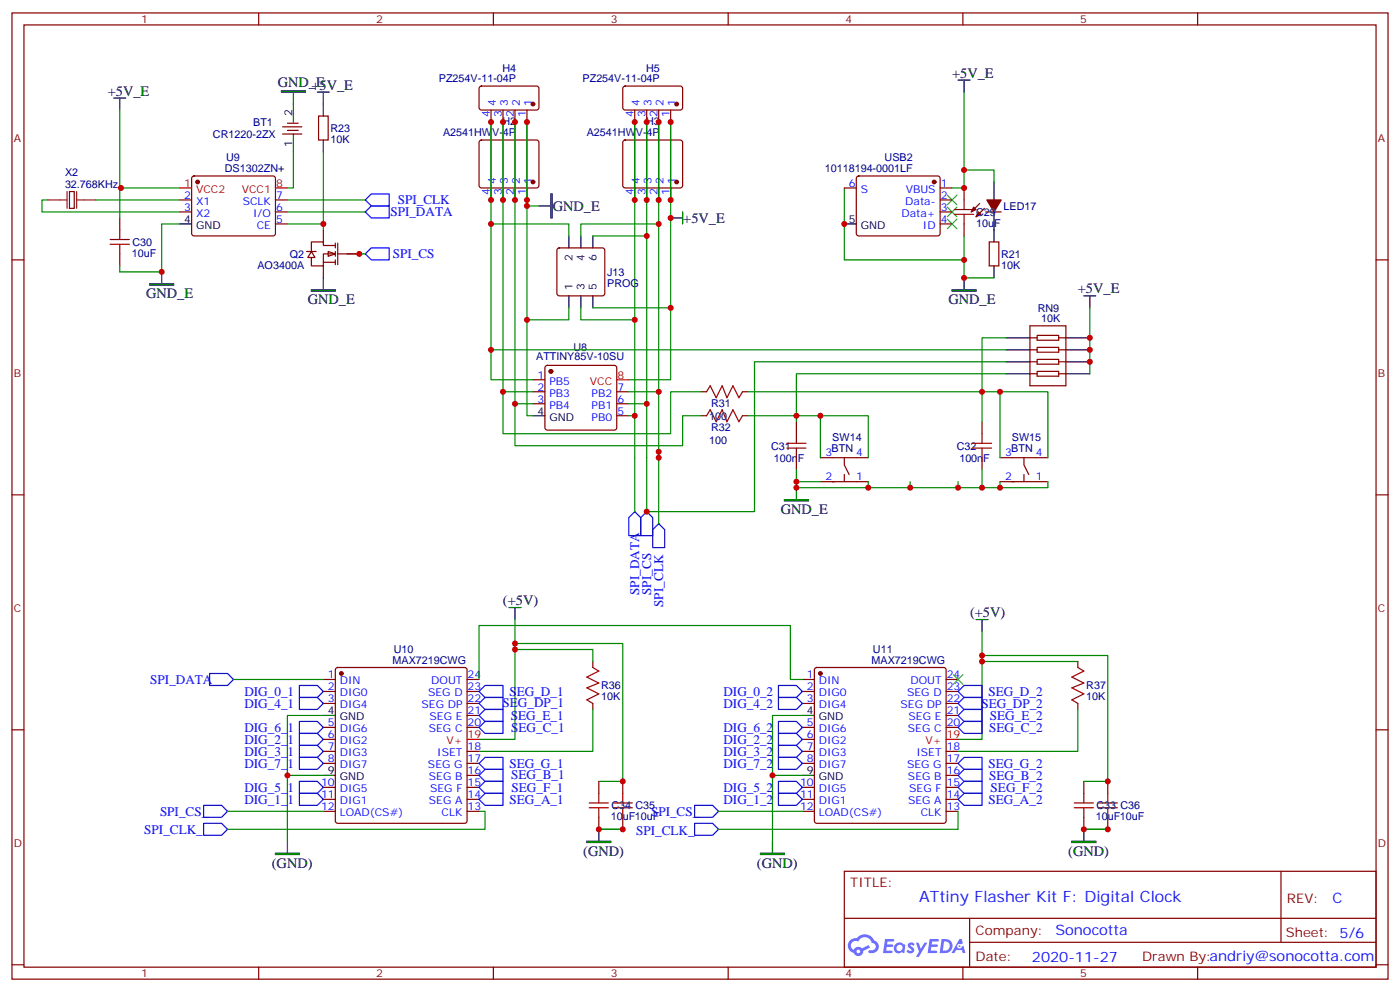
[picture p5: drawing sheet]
<svg xmlns="http://www.w3.org/2000/svg" width="412mm" height="292mm" viewBox="0 0 412 292" stroke-linecap="round" stroke-linejoin="round" font-family="sans-serif">
<g fill="none" stroke="#870000" stroke-width=".35">
<path d="M3.5 3.8h405.4v284.3h-405.4zM7.1 7.3h398.2v277.3h-398.2zM76.2 3.8v3.5M145.3 3.8v3.5M214.5 3.8v3.5M283.6 3.8v3.5M352.8 3.8v3.5M3.5 76.5h3.6M405.3 76.5h3.6M3.5 145.6h3.6M405.3 145.6h3.6M3.5 214.8h3.6"/>
<path d="M405.3 214.8h3.6M248.7 256.4h156.6v28.2h-156.6zM377.3 256.4v20.9M248.7 270.2h156.5M285.6 277.3h119.6M285.6 270.2v14.2M3.5 283.9h3.6M76.2 284.6v3.5M145.3 284.6v3.5M214.5 284.6v3.5M283.6 284.6v3.5M352.8 284.6v3.5"/>
<path d="M405.3 283.9h3.6"/>
</g>
<g fill="#5487ff">
<path d="M267.7 277.6a1.22 1.22 0 0 1 1.7 .2l-.4 .6a.47 .47 0 0 0-.3-.4 .47 .47 0 0 0-.5 .2l.1 .2a1.14 1.14 0 0 1 .8 1.8 1.14 1.14 0 0 1-1.9 0l-.2-.2 .5-.6 .7 .5a.29 .29 0 0 0 .3-.3 .29 .29 0 0 0-.2-.3 1.04 1.04 0 0 1-.6-1.7z"/>
<path d="M260.7 276.3h2.4l.3 .2-.2 .5-1.8 .1-.1 .8h1.5l.3 .4-.3 .4h-1.6l-.2 1.1h1.7l.2 .3-.2 .3-2.6 .1z"/>
<path d="M273.8 276.3h2.4l.3 .2-.1 .5-1.8 .1-.2 .8h1.6l.3 .4-.4 .4h-1.6l-.1 1.1h1.7l.2 .3-.2 .3-2.6 .1z"/>
<path d="M282.6 276.3h.7l.3 1.3-.6 .3a.69 .69 0 0 0-1 .3 .69 .69 0 0 0 .4 .9 .69 .69 0 0 0 .9-.6l.5-.2 .6 2.2h-.8l-.2-.9h-1.8l-.5 .9h-.8z"/>
<path d="M269.8 277.4h.8l.6 1.8 1.1-1.8h.9l-2.6 4.2h-.8l.9-1.5z"/>
<path d="M277.4 276.3l-.6 4.2h1.3a2.11 2.11 0 0 0 2.5-2.1 2.11 2.11 0 0 0-2.5-2.1zM278.1 277.1a1.39 1.39 0 0 1 1.7 1.4 1.39 1.39 0 0 1-1.8 1.3h-.3z"/>
<path d="M263.7 277.9a1.54 1.54 0 0 0-.1 2.2 1.54 1.54 0 0 0 2.2 .1l.6 .3 .3-2.3-.2-.3h-.4a1.49 1.49 0 0 0-2.4 0zM264 278.9a.94 .94 0 0 1 1.8 0 .94 .94 0 0 1-1.8 0z"/>
<path d="M250.4 276.7a2.18 2.18 0 0 0 1.1 3.7 1.44 1.44 0 0 0 1.6 .9 1.44 1.44 0 0 0 1.2-1.4l2-1.1-.5-.7-1.9 1a1.47 1.47 0 0 0-2.4 .4 1.39 1.39 0 0 1-.7-1.9 1.39 1.39 0 0 1 2-.5 2.12 2.12 0 0 1 2.2-1.3 2.12 2.12 0 0 1 1.9 1.7 1.14 1.14 0 0 1 1.1 1.4 1.14 1.14 0 0 1-1.7 .7 .43 .43 0 0 0-.5 .4 .43 .43 0 0 0 .4 .5 1.98 1.98 0 0 0 2.5-1.2 1.98 1.98 0 0 0-1.2-2.6 3.1 3.1 0 0 0-5.3-.6l-.9 .1zM252.3 280a.55 .55 0 0 1 1.1 0 .55 .55 0 0 1-1.1 0z"/>
<circle cx="282.6" cy="278.4" r=".26"/>
</g>
<g fill="none" stroke="#a10000" stroke-width=".35">
<path d="M284 58.8v2.9M32.5 71.9h5.6M32.5 70.5h5.6M35.3 67.7v2.8M35.3 71.9v2.8M281.2 61.7h5.6M281.2 63.1h5.6M284 63.1v2.8M208.1 115.3l1.1-1.8 1.8 3.6 1.7-3.6 1.4 3.6 1.8-3.6 1.8 3.6 1-1.8M208.1 122.3l1.1-1.7 1.8 3.5 1.7-3.5 1.4 3.5 1.8-3.5 1.8 3.5 1-1.8M231.8 131.9h5.6M231.8 130.5h5.6"/>
<path d="M234.6 127.6v2.9M234.6 131.9v2.8M286.5 131.9h5.6M286.5 130.5h5.6M289.3 127.6v2.9M289.3 131.9v2.8"/>
</g>
<g fill="none" stroke="#870000" stroke-width=".35">
<path d="M83.3 37.3h5.6M83.3 39.4h5.6M84.7 36.3h3.1M84.7 38.4h3.1M93.8 34.1h2.9v7.1h-2.9zM141.3 25.5l.5-.2 16.5 .1 .4 .6v6l-.7 .4-16.5-.1-.4-.6v-5.7zM144.6 32.4v3.5M148.2 32.4v3.5M151.7 32.4v3.5M155.2 32.4v3.5M183.7 25.5l.4-.2 16.6 .1 .4 .6-.1 6-.6 .4-16.5-.1-.5-.6v-5.7zM187 32.4v3.5"/>
<path d="M190.5 32.4v3.5M194 32.4v3.5M197.6 32.4v3.5M20.5 56.4h1.4v4.9h-1.4zM52.9 58.8h3.5M56.7 52l.4-.2h23.3l.5 .2 .2 .5v16.5l-.7 .4h-23.5l-.5-.7v-16.2zM81.1 58.8h3.6M141.3 41.4l.5-.2h16.2l.5 .2 .2 .5v12.7l-.2 .5-.5 .2h-16.2l-.5-.2-.2-.5v-12.7zM144.6 55.3v3.5M148.2 55.3v3.5M151.7 55.3v3.5M155.2 55.3v3.5"/>
<path d="M183.7 41.4l.4-.2h16.3l.5 .2 .2 .5v12.7l-.3 .5-.4 .2h-16.3l-.4-.2-.3-.5v-12.7zM187 55.3v3.5M190.5 55.3v3.5M194 55.3v3.5M197.6 55.3v3.5M284 55.3v3.5M288.6 59.9l-2.5 2.5M35.3 64.1v3.6M35.3 74.7v3.5M52.9 62.4h3.5M81.1 62.4h3.6M81.1 65.9h3.6"/>
<path d="M164.3 73.2l.4-.2h12.7l.5 .2 .3 .5v12.7l-.3 .5-.5 .2h-12.7l-.5-.3-.2-.4v-12.7zM284 65.9v3.5M290 61.3l-2.5 2.5M290.3 62.4h4.6M291.4 71.2h2.8v7h-2.8zM303.4 99.4h2.1M303.4 95.9h10.6v17.6h-10.6zM305.5 98.7h6.4v1.4h-6.4zM311.9 99.4h2.1M157 115.3h3.5M157 111.8h3.5M157 118.8h3.5"/>
<path d="M160.7 107.7l.5-.2h19.8l.5 .2 .2 .5v17.7l-.3 .5-.4 .2h-19.8l-.5-.3-.2-.4v-17.7zM181.7 115.3h3.5M181.7 118.8h3.5M206.4 115.3h1.7M218.7 115.3h1.8M303.4 110h2.1M303.4 102.9h2.1M303.4 106.5h2.1M305.5 109.3h6.4v1.4h-6.4zM305.5 105.8h6.4v1.4h-6.4zM305.5 102.2h6.4v1.4h-6.4zM311.9 110h2.1"/>
<path d="M311.9 102.9h2.1M311.9 106.5h2.1M181.7 122.3h3.5M206.4 122.3h1.7M218.7 122.3h1.8M234.6 124.1v3.5M234.6 134.7v3.5M241.7 134.7h14.1M248.7 134.7v2.1l1.4 2.8M248.7 139.6v2.1M289.3 124.1v3.5M289.3 134.7v3.5"/>
<path d="M294.6 134.7h14.1M301.6 134.7v2.1l1.4 2.8M301.6 139.6v2.1M241.7 141.7h14.1M294.6 141.7h14.1"/>
</g>
<g fill="none" stroke="#000" stroke-width=".35">
<path d="M33.5 28.9h3.5M35.3 28.9v3.5M86.4 27.1v8.8M86.4 39.4v5.3M93.5 27.1h3.5M95.2 27.1v7M282.2 23.6h3.6M284 23.6v3.5M95.2 41.2v3.5M292.8 53.6v5.2M52.9 65.9h3.5M158.7 60.6h3.6"/>
<path d="M167.6 69.4v3.6M171.1 69.4v3.6M174.6 69.4v3.6M197.6 64.1h3.5M201.1 62.4v3.5M292.8 62.4v8.8M292.8 78.2v3.6M47.6 80v3.5M95.2 81.8v3.5M167.6 87.1v3.5M171.1 87.1v3.5M174.6 87.1v3.5"/>
<path d="M284 81.8v3.5M296.3 99.4h7.1M314 99.4h7M319.3 87.1h3.5M321 87.1v3.5M296.3 110h7.1M296.3 106.5h7.1M296.3 102.9h7.1M314 110h7M314 106.5h7M314 102.9h7M157 122.3h3.5"/>
<path d="M234.6 143.5v3.5"/>
</g>
<g fill="none" stroke="#008700" stroke-width=".35">
<path d="M35.3 32.4v22.9h17.6M197.6 35.9v75.9h-12.4M284 27.1v28.2h-3.5M14.1 58.8h-1.8v3.6h40.6M28.2 58.8h24.7M35.6 55.3h-.3v8.8M84.7 58.8h22.9M86.4 44.7v10.6h-1.7M95.2 44.7v23M144.6 58.8v-22.9v75.9h12.4M148.2 58.8v-22.9v79.4h8.8M151.7 58.8v-22.9v82.9h5.3"/>
<path d="M155.2 58.8v-22.9v24.7h3.5M187 58.8v-22.9v86.4h-1.8M190.5 58.8v-22.9v82.9h-5.3M194 58.8v-22.9v79.4h-8.8M248.7 55.3v21.2h35.3v5.3h8.8M284 50h8.8v3.6M52.9 65.9h-5.3v14.1h-12.3v-1.8M84.7 62.4h22.9M84.7 65.9h10.5M102.3 74.7h5.3M144.6 65.9h23v3.5M155.2 60.6v61.7h1.8"/>
<path d="M174.6 69.4h15.9M194 65.9h-22.9v3.5M284 69.4v7.1M167.6 90.6v3.5h-12.4M171.1 90.6v3.5h15.9M174.6 90.6h23M296.3 99.4h-7v24.7M321 90.6v19.4M144.6 102.9h151.7M148.2 115.3v12.3h49.4v-12.3h8.8M151.7 118.8v12.4h49.4v-8.9h5.3M194 115.3v19.4"/>
<path d="M220.5 115.3h74.1v19.4M294.6 115.3h14.1v19.4M296.3 110h-61.7v14.1M296.3 106.5h-74.1v44.1h-31.7v-31.8M187 122.3v28.3M194 132.9v21.2M220.5 122.3h21.2v12.4M234.6 138.2v3.5M241.7 122.3h14.1v12.4M289.3 138.2v5.3M241.7 141.7h-7.1v1.8h33.5v-1.8M255.8 141.7v1.8"/>
<path d="M282.2 141.7v1.8M294.6 141.7v1.8h-26.5M308.7 141.7v1.8h-14.1"/>
</g>
<g fill="#870000" stroke="#870000" stroke-width=".35">
<path d="M290.7 58.8h4.2l-2.1 3.6z"/>
<path d="M288.2 62.4l.7 .7-1.4 .7z"/>
<path d="M286.8 61l.7 .7-1.4 .7z"/>
<circle cx="162.3" cy="109.3" r=".53"/>
<circle cx="58.2" cy="53.6" r=".53"/>
<circle cx="157" cy="53.6" r=".53"/>
<circle cx="199.3" cy="53.6" r=".53"/>
<circle cx="157" cy="30.6" r=".53"/>
<circle cx="199.3" cy="30.6" r=".53"/>
</g>
<path d="M52.9 55.3h3.5M81.1 55.3h3.6M181.7 111.8h3.5" fill="none" stroke="#f00" stroke-width=".35"/>
<path d="M82.9 26.7h7.1v.4h-7.1zM162.3 57.1h.3v7h-.3zM44.1 83.5h7.1v.4h-7.1zM91.7 85.3h7.1v.4h-7.1zM280.5 85.3h7v.4h-7zM231.1 147h7v.4h-7z" fill="#000" stroke="#000" stroke-width=".35"/>
<path d="M107.6 58.8l1.8-1.7h5.3v3.5h-5.3zM107.6 62.4l1.8-1.8h5.3v3.5h-5.3zM107.6 74.7l1.8-1.7h5.3v3.5h-5.3zM187 150.6l1.7 1.7v5.3h-3.5v-5.3zM190.5 150.6l1.8 1.7v5.3h-3.6v-5.3zM192.3 155.9l1.7-1.8 1.8 1.8v5.2h-3.5z" fill="none" stroke="#00f" stroke-width=".35"/>
<path d="M279 57.4l2.9 2.9M281.9 57.4l-2.9 2.9M279 64.5l2.9 2.8M279 61l2.9 2.8M281.9 64.5l-2.9 2.8M281.9 61l-2.9 2.8" fill="none" stroke="#3c3" stroke-width=".35"/>
<path d="M14.1 58.8h5.7M19.8 56.4v4.9M22.6 58.8h5.6M22.6 56.4v4.9" fill="none" stroke="#8c2424" stroke-width=".35"/>
<g fill="#fff" stroke="#870000" stroke-width=".35">
<path d="M96.7 74l2.1 .7-2.1 .7z"/>
<path d="M91.7 74l1.1 1.8h-2.1z"/>
</g>
<g fill="none" stroke="#870000" stroke-width=".35">
<path d="M248.7 55.3h3.5M252.5 52l.4-.2h23.3l.5 .2 .2 .5v16.5l-.7 .4h-23.5l-.5-.7v-16.2zM276.9 55.3h3.6M276.9 58.8h3.6M90.3 74h2.8M95.2 77.2h3.6M95.2 67.7v3.5M95.2 78.2v3.6M98.8 72.2h-3.6v-1h-3.5v2.8M98.8 74.7h-3.6v3.5h-3.5v-2.4M98.8 71.5v1.5M98.8 74v1.4"/>
<path d="M98.8 76.5v1.4M99.5 71.5v6.4M99.5 74.7h6.3M276.9 62.4h3.6M276.9 65.9h3.6M95.2 200h3.6M99 196.6l.5-.2h37.4l.5 .2 .2 .5v44.5l-.3 .5-.4 .2h-37.4l-.5-.2-.2-.5v-44.5zM137.6 200h3.5M174.6 194.7v1.7M236.4 200h3.5M240.1 196.6l.5-.2h37.4l.5 .2 .2 .5v44.5l-.2 .5-.5 .2h-37.4l-.5-.2-.2-.5v-44.5zM278.7 200h3.5"/>
<path d="M317.5 194.7v1.7M95.2 203.5h3.6M95.2 207h3.6M95.2 214.1h3.6M95.2 217.6h3.6M137.6 203.5h3.5M137.6 207h3.5M137.6 214.1h3.5M137.6 210.5h3.5M174.6 207v1.8M236.4 203.5h3.5M236.4 207h3.5"/>
<path d="M236.4 214.1h3.5M236.4 217.6h3.5M278.7 203.5h3.5M278.7 207h3.5M278.7 214.1h3.5M278.7 210.5h3.5M317.5 207v1.8M95.2 221.1h3.6M95.2 224.6h3.6M95.2 231.7h3.6M95.2 235.2h3.6M95.2 238.8h3.6"/>
<path d="M137.6 221.1h3.5M137.6 224.6h3.5M137.6 231.7h3.5M137.6 235.2h3.5M137.6 238.8h3.5M137.6 228.2h3.5M176.4 229.9v3.6M183.4 229.9v3.6M236.4 221.1h3.5M236.4 224.6h3.5M236.4 231.7h3.5M236.4 235.2h3.5"/>
<path d="M236.4 238.8h3.5M278.7 221.1h3.5M278.7 224.6h3.5M278.7 231.7h3.5M278.7 235.2h3.5M278.7 238.8h3.5M278.7 228.2h3.5M319.3 229.9v3.6M326.3 229.9v3.6M176.4 240.5v3.6M183.4 240.5v3.6M319.3 240.5v3.6"/>
<path d="M326.3 240.5v3.6"/>
</g>
<g fill="#870000" stroke="#870000" stroke-width=".35">
<circle cx="275.2" cy="53.6" r=".53"/>
<circle cx="100.5" cy="198.2" r=".53"/>
<circle cx="241.7" cy="198.2" r=".53"/>
</g>
<g fill="none" stroke="#000" stroke-width=".35">
<path d="M248.7 65.9h3.5M149.9 178.8h3.6M151.7 178.8v3.5M287.5 182.3h3.5M289.3 182.3v3.5M95.2 210.5h3.6M236.4 210.5h3.5M95.2 228.2h3.6M236.4 228.2h3.5M84.7 247.6v3.5M176.4 244.1v3.5M227.5 247.6v3.5"/>
<path d="M319.3 244.1v3.5"/>
</g>
<g fill="none" stroke="#008700" stroke-width=".35">
<path d="M68.8 200h26.4M141.1 200v-15.9h91.7v15.9h3.6M151.7 182.3v35.3h-10.6M151.7 191.1h22.9v3.6M151.7 189.4h31.7v40.5h-7M289.3 185.8v31.8h-7.1M289.3 192.9h37v37h-7M289.3 194.7h28.2M95.2 210.5h-10.5v37.1M174.6 208.8v12.3h-33.5M236.4 210.5h-8.9v37.1M317.5 208.8v12.3h-35.3"/>
<path d="M67 238.8h28.2M84.7 228.2h10.5M141.1 238.8h1.8v5.3h-75.9M211.7 238.8h24.7M227.5 228.2h8.9M282.2 238.8v5.3h-70.5M176.4 244.1h7M319.3 244.1h7"/>
</g>
<g fill="none" stroke="#a10000" stroke-width=".35">
<path d="M174.6 196.4l1.8 1.1-3.5 1.7 3.5 1.8-3.5 1.4 3.5 1.8-3.5 1.8 1.7 1M317.5 196.4l1.8 1.1-3.6 1.7 3.6 1.8-3.6 1.4 3.6 1.8-3.6 1.8 1.8 1M173.6 237.7h5.6M173.6 236.3h5.6M176.4 233.5v2.8M176.4 237.7v2.8M180.6 237.7h5.7M180.6 236.3h5.7M183.4 233.5v2.8M183.4 237.7v2.8M316.4 237.7h5.7M316.4 236.3h5.7"/>
<path d="M319.3 233.5v2.8M319.3 237.7v2.8M323.5 237.7h5.6M323.5 236.3h5.6M326.3 233.5v2.8M326.3 237.7v2.8"/>
</g>
<path d="M137.6 217.6h3.5M278.7 217.6h3.5" fill="none" stroke="#f00" stroke-width=".35"/>
<path d="M81.1 251.1h7.1v.4h-7.1zM172.9 247.6h7v.3h-7zM224 251.1h7.1v.4h-7.1zM315.7 247.6h7.1v.3h-7.1z" fill="#000" stroke="#000" stroke-width=".35"/>
<g fill="none" stroke="#00f" stroke-width=".35">
<path d="M61.7 198.2h5.3l1.8 1.8-1.8 1.7h-5.3zM88.2 212.3h5.3l1.7 1.8-1.7 1.7h-5.3zM88.2 205.2h5.3l1.7 1.8-1.7 1.8h-5.3zM88.2 219.4h5.3l1.7 1.7-1.7 1.8h-5.3zM88.2 215.8h5.3l1.7 1.8-1.7 1.8h-5.3zM88.2 201.7h5.3l1.7 1.8-1.7 1.7h-5.3zM141.1 214.1l1.8-1.8h5.3v3.5h-5.3zM141.1 207l1.8-1.8h5.3v3.6h-5.3zM141.1 203.5l1.8-1.8h5.3v3.5h-5.3zM141.1 210.5l1.8-1.7h5.3v3.5h-5.3zM229.3 201.7h5.3l1.8 1.8-1.8 1.7h-5.3zM229.3 215.8h5.3l1.8 1.8-1.8 1.8h-5.3z"/>
<path d="M229.3 219.4h5.3l1.8 1.7-1.8 1.8h-5.3zM229.3 205.2h5.3l1.8 1.8-1.8 1.8h-5.3zM229.3 212.3h5.3l1.8 1.8-1.8 1.7h-5.3zM282.2 210.5l1.8-1.7h5.3v3.5h-5.3zM282.2 203.5l1.8-1.8h5.3v3.5h-5.3zM282.2 207l1.8-1.8h5.3v3.6h-5.3zM282.2 214.1l1.8-1.8h5.3v3.5h-5.3zM60 237h5.3l1.7 1.8-1.7 1.7h-5.3zM88.2 222.9h5.3l1.7 1.7-1.7 1.8h-5.3zM88.2 229.9h5.3l1.7 1.8-1.7 1.8h-5.3zM88.2 233.5h5.3l1.7 1.7-1.7 1.8h-5.3zM141.1 228.2l1.8-1.8h5.3v3.5h-5.3z"/>
<path d="M141.1 235.2l1.8-1.7h5.3v3.5h-5.3zM141.1 231.7l1.8-1.8h5.3v3.6h-5.3zM141.1 224.6l1.8-1.7h5.3v3.5h-5.3zM204.6 237h5.3l1.8 1.8-1.8 1.7h-5.3zM229.3 233.5h5.3l1.8 1.7-1.8 1.8h-5.3zM229.3 229.9h5.3l1.8 1.8-1.8 1.8h-5.3zM229.3 222.9h5.3l1.8 1.7-1.8 1.8h-5.3zM282.2 224.6l1.8-1.7h5.3v3.5h-5.3zM282.2 231.7l1.8-1.8h5.3v3.6h-5.3zM282.2 235.2l1.8-1.7h5.3v3.5h-5.3zM282.2 228.2l1.8-1.8h5.3v3.5h-5.3zM60 242.3h5.3l1.7 1.8-1.7 1.7h-5.3z"/>
<path d="M204.6 242.3h5.3l1.8 1.8-1.8 1.7h-5.3z"/>
</g>
<path d="M280.8 198.5l2.8 2.9M283.6 198.5l-2.8 2.9" fill="none" stroke="#3c3" stroke-width=".35"/>
<g fill="#c00">
<circle cx="151.7" cy="118.8" r=".88"/>
<circle cx="148.2" cy="115.3" r=".88"/>
<circle cx="268.1" cy="143.5" r=".88"/>
<circle cx="294.6" cy="143.5" r=".88"/>
<circle cx="282.2" cy="143.5" r=".88"/>
<circle cx="255.8" cy="143.5" r=".88"/>
<circle cx="241.7" cy="122.3" r=".88"/>
<circle cx="294.6" cy="115.3" r=".88"/>
<circle cx="289.3" cy="143.5" r=".88"/>
<circle cx="289.3" cy="115.3" r=".88"/>
<circle cx="234.6" cy="143.5" r=".88"/>
<circle cx="234.6" cy="122.3" r=".88"/>
<circle cx="234.6" cy="141.7" r=".88"/>
<circle cx="187" cy="122.3" r=".88"/>
<circle cx="194" cy="115.3" r=".88"/>
<circle cx="190.5" cy="118.8" r=".88"/>
<circle cx="95.3" cy="65.9" r=".88"/>
<circle cx="321" cy="106.5" r=".88"/>
<circle cx="321" cy="102.9" r=".88"/>
<circle cx="321" cy="99.4" r=".88"/>
<circle cx="190.5" cy="150.6" r=".88"/>
<circle cx="194" cy="132.9" r=".88"/>
<circle cx="194" cy="134.7" r=".88"/>
<circle cx="284" cy="50" r=".88"/>
<circle cx="284" cy="55.3" r=".88"/>
<circle cx="284" cy="76.5" r=".88"/>
<circle cx="284" cy="81.8" r=".88"/>
<circle cx="155.2" cy="58.8" r=".88"/>
<circle cx="151.7" cy="58.8" r=".88"/>
<circle cx="148.2" cy="58.8" r=".88"/>
<circle cx="144.6" cy="58.8" r=".88"/>
<circle cx="155.2" cy="35.9" r=".88"/>
<circle cx="151.7" cy="35.9" r=".88"/>
<circle cx="148.2" cy="35.9" r=".88"/>
<circle cx="144.6" cy="35.9" r=".88"/>
<circle cx="197.6" cy="64.1" r=".88"/>
<circle cx="197.6" cy="58.8" r=".88"/>
<circle cx="194" cy="58.8" r=".88"/>
<circle cx="190.5" cy="58.8" r=".88"/>
<circle cx="187" cy="58.8" r=".88"/>
<circle cx="197.6" cy="35.9" r=".88"/>
<circle cx="194" cy="35.9" r=".88"/>
<circle cx="190.5" cy="35.9" r=".88"/>
<circle cx="187" cy="35.9" r=".88"/>
<circle cx="144.6" cy="102.9" r=".88"/>
<circle cx="155.2" cy="60.6" r=".88"/>
<circle cx="155.2" cy="94.1" r=".88"/>
<circle cx="144.6" cy="65.9" r=".88"/>
<circle cx="187" cy="94.1" r=".88"/>
<circle cx="197.6" cy="90.6" r=".88"/>
<circle cx="194" cy="65.9" r=".88"/>
<circle cx="190.5" cy="69.4" r=".88"/>
<circle cx="47.6" cy="80" r=".88"/>
<circle cx="35.6" cy="55.3" r=".88"/>
<circle cx="105.8" cy="74.7" r=".88"/>
<circle cx="248.7" cy="65.9" r=".88"/>
<circle cx="326.3" cy="229.9" r=".88"/>
<circle cx="319.3" cy="244.1" r=".88"/>
<circle cx="326.3" cy="244.1" r=".88"/>
<circle cx="183.4" cy="229.9" r=".88"/>
<circle cx="183.4" cy="244.1" r=".88"/>
<circle cx="176.4" cy="244.1" r=".88"/>
<circle cx="84.7" cy="228.2" r=".88"/>
<circle cx="227.5" cy="228.2" r=".88"/>
<circle cx="151.7" cy="191.1" r=".88"/>
<circle cx="289.3" cy="194.7" r=".88"/>
<circle cx="151.7" cy="189.4" r=".88"/>
<circle cx="289.3" cy="192.9" r=".88"/>
</g>
<text font-size="4.6" fill="#00f" x="270.8" y="265.4">ATtiny Flasher Kit F: Digital Clock</text>
<g font-size="4.2">
<text x="280.5" y="22.9">+5V_E</text>
<text x="31.7" y="28.2">+5V_E</text>
<text x="81.8" y="25.7">GND_E</text>
<text x="91.7" y="26.4">+5V_E</text>
<text x="162.8" y="62.1">GND_E</text>
<text x="201.3" y="65.6">+5V_E</text>
<text x="43" y="87.8">GND_E</text>
<text x="90.7" y="89.5">GND_E</text>
<text x="279.4" y="89.5">GND_E</text>
<text x="317.5" y="86.4">+5V_E</text>
<text x="230" y="151.3">GND_E</text>
<text x="148.2" y="178.1">(+5V)</text>
<text x="285.8" y="181.6">(+5V)</text>
<text x="171.8" y="251.8">(GND)</text>
<text x="314.7" y="251.8">(GND)</text>
<text x="80.1" y="255.3">(GND)</text>
<text x="223" y="255.3">(GND)</text>
</g>
<g font-size="4.2" fill="#00f">
<text x="392.5" y="265.7">C</text>
<text x="310.9" y="275.2">Sonocotta</text>
<text x="304" y="283">2020-11-27</text>
</g>
<g font-size="3.9" fill="#00f">
<text x="115" y="63.6">SPI_DATA</text>
<text x="117.2" y="60">SPI_CLK</text>
<text x="115.7" y="76">SPI_CS</text>
<text x="188.3" y="175.1" transform="rotate(-90 188.3 175.1)">SPI_DATA</text>
<text x="191.8" y="175.1" transform="rotate(-90 191.8 175.1)">SPI_CS</text>
<text x="195.3" y="178.6" transform="rotate(-90 195.3 178.6)">SPI_CLK</text>
<text x="44.3" y="201.3">SPI_DATA_</text>
<text x="72" y="208.3">DIG_4_1</text>
<text x="72" y="204.8">DIG_0_1</text>
<text x="148.1" y="208.2">SEG_DP_1</text>
<text x="150.1" y="204.7">SEG_D_1</text>
<text x="213.1" y="204.8">DIG_0_2</text>
<text x="213.1" y="208.3">DIG_4_2</text>
<text x="289.1" y="208.2">SEG_DP_2</text>
<text x="291.2" y="204.7">SEG_D_2</text>
<text x="72" y="215.4">DIG_6_1</text>
<text x="150.5" y="211.8">SEG_E_1</text>
<text x="150.6" y="215.3">SEG_C_1</text>
<text x="213.1" y="215.4">DIG_6_2</text>
<text x="291.4" y="215.3">SEG_C_2</text>
<text x="291.6" y="211.8">SEG_E_2</text>
<text x="72" y="218.9">DIG_2_1</text>
<text x="213.1" y="218.9">DIG_2_2</text>
<text x="72" y="226">DIG_7_1</text>
<text x="72" y="222.4">DIG_3_1</text>
<text x="150.1" y="225.9">SEG_G_1</text>
<text x="213.1" y="222.4">DIG_3_2</text>
<text x="213.1" y="226">DIG_7_2</text>
<text x="291.2" y="225.9">SEG_G_2</text>
<text x="72" y="233">DIG_5_1</text>
<text x="150.6" y="229.4">SEG_B_1</text>
<text x="150.7" y="232.9">SEG_F_1</text>
<text x="213.1" y="233">DIG_5_2</text>
<text x="291.4" y="229.4">SEG_B_2</text>
<text x="291.8" y="232.9">SEG_F_2</text>
<text x="72" y="236.5">DIG_1_1</text>
<text x="150.1" y="236.7">SEG_A_1</text>
<text x="213.1" y="236.5">DIG_1_2</text>
<text x="291.2" y="236.5">SEG_A_2</text>
<text x="42.5" y="245.4">SPI_CLK_</text>
<text x="47.1" y="240">SPI_CS_</text>
<text x="187.4" y="245.6">SPI_CLK_</text>
<text x="191.8" y="240">SPI_CS_</text>
</g>
<g font-size="3.9" fill="#800">
<text x="250.5" y="261">TITLE:</text>
<text x="379.1" y="265.7">REV:</text>
<text x="287.4" y="275.2">Company:</text>
<text x="378.7" y="275.8">Sheet: 5/6</text>
<text x="287.4" y="282.9">Date:</text>
<text x="336.4" y="282.9">Drawn By:andriy@sonocotta.com</text>
</g>
<g font-size="3.2" fill="#800">
<text x="41.6" y="6.8">1</text>
<text x="110.8" y="6.8">2</text>
<text x="179.9" y="6.8">3</text>
<text x="249.1" y="6.8">4</text>
<text x="318.2" y="6.8">5</text>
<text x="4.1" y="41.9">A</text>
<text x="405.9" y="41.9">A</text>
<text x="4.1" y="111.1">B</text>
<text x="405.9" y="111.1">B</text>
<text x="4.1" y="180.2">C</text>
<text x="405.9" y="180.2">C</text>
<text x="4.1" y="249.3">D</text>
<text x="405.9" y="249.3">D</text>
<text x="41.6" y="287.6">1</text>
<text x="110.8" y="287.6">2</text>
<text x="179.9" y="287.6">3</text>
<text x="249.1" y="287.6">4</text>
<text x="318.2" y="287.6">5</text>
</g>
<g font-size="3.2" fill="#000080">
<text x="148" y="21.1">H4</text>
<text x="190.3" y="21.1">H5</text>
<text x="129.3" y="24.3">PZ254V-11-04P</text>
<text x="171.6" y="24.3">PZ254V-11-04P</text>
<text x="62.7" y="40.6">CR1220-2ZX</text>
<text x="74.6" y="37">BT1</text>
<text x="97.4" y="38.8">R23</text>
<text x="130.5" y="40.1">A2541HWV-4P</text>
<text x="148" y="36.8">H2</text>
<text x="172.8" y="40.1">A2541HWV-4P</text>
<text x="190.3" y="36.8">H3</text>
<text x="66.6" y="47.5">U9</text>
<text x="97.4" y="42">10K</text>
<text x="260.6" y="47.4">USB2</text>
<text x="19.1" y="51.9">X2</text>
<text x="66.2" y="50.7">DS1302ZN+</text>
<text x="242.9" y="50.7">10118194-0001LF</text>
<text x="19.1" y="55.3">32.768KHz</text>
<text x="287.5" y="63.5">C29</text>
<text x="295.6" y="61.7">LED17</text>
<text x="287.5" y="66.7">10uF</text>
<text x="38.8" y="75.5">10uF</text>
<text x="39" y="72.3">C30</text>
<text x="85.4" y="75.9">Q2</text>
<text x="294.9" y="75.8">R21</text>
<text x="75.8" y="79.2">AO3400A</text>
<text x="178.9" y="81.2">J13</text>
<text x="294.9" y="79.1">10K</text>
<text x="178.9" y="84.4">PROG</text>
<text x="305.7" y="91.8">RN9</text>
<text x="306.7" y="94.8">10K</text>
<text x="157.9" y="106">ATTINY85V-10SU</text>
<text x="168.9" y="103.2">U8</text>
<text x="209.5" y="119.9">R31</text>
<text x="208.9" y="123.5">100</text>
<text x="208.9" y="130.6">100</text>
<text x="209.5" y="126.9">R32</text>
<text x="245.2" y="129.7">SW14</text>
<text x="298.1" y="129.7">SW15</text>
<text x="227.2" y="132.3">C31</text>
<text x="227.9" y="135.9">100nF</text>
<text x="245" y="132.9">BTN</text>
<text x="281.9" y="132.3">C32</text>
<text x="282.6" y="135.9">100nF</text>
<text x="297.9" y="132.9">BTN</text>
<text x="115.6" y="195.4">MAX7219CWG</text>
<text x="116" y="192.1">U10</text>
<text x="256.7" y="195.4">MAX7219CWG</text>
<text x="257.1" y="192.1">U11</text>
<text x="177.1" y="202.8">R36</text>
<text x="320" y="202.8">R37</text>
<text x="177.1" y="206.1">10K</text>
<text x="320" y="206.1">10K</text>
<text x="180.1" y="238.1">C34 C35</text>
<text x="323" y="238.1">C33 C36</text>
<text x="179.9" y="241.3">10uF10uF</text>
<text x="322.8" y="241.3">10uF10uF</text>
</g>
<g font-size="3.2">
<text x="86.1" y="34.1" transform="rotate(-90 86.1 34.1)">2</text>
<text x="86.1" y="43.2" transform="rotate(-90 86.1 43.2)">1</text>
<text x="54.3" y="65.5">4</text>
<text x="250" y="65.5">5</text>
<text x="57.7" y="67.3">GND</text>
<text x="253.5" y="67.3">GND</text>
<text x="168.6" y="76.7" transform="rotate(-90 168.6 76.7)">2</text>
<text x="172.2" y="76.7" transform="rotate(-90 172.2 76.7)">4</text>
<text x="175.7" y="76.7" transform="rotate(-90 175.7 76.7)">6</text>
<text x="168.6" y="85.3" transform="rotate(-90 168.6 85.3)">1</text>
<text x="172.2" y="85.3" transform="rotate(-90 172.2 85.3)">3</text>
<text x="175.7" y="85.3" transform="rotate(-90 175.7 85.3)">5</text>
<text x="158.3" y="122">4</text>
<text x="161.8" y="123.8">GND</text>
<text x="96.6" y="210.2">4</text>
<text x="100.1" y="211.9">GND</text>
<text x="237.7" y="210.2">4</text>
<text x="241.2" y="211.9">GND</text>
<text x="96.6" y="227.8">9</text>
<text x="237.7" y="227.8">9</text>
<text x="100.1" y="229.6">GND</text>
<text x="241.2" y="229.6">GND</text>
</g>
<g font-size="3.2" fill="#00f">
<text x="144.3" y="34.6" transform="rotate(-90 144.3 34.6)">4</text>
<text x="146" y="31.1" transform="rotate(-90 146 31.1)">4</text>
<text x="147.8" y="34.6" transform="rotate(-90 147.8 34.6)">3</text>
<text x="149.6" y="31.1" transform="rotate(-90 149.6 31.1)">3</text>
<text x="151.3" y="34.6" transform="rotate(-90 151.3 34.6)">2</text>
<text x="153.1" y="31.1" transform="rotate(-90 153.1 31.1)">2</text>
<text x="154.9" y="34.6" transform="rotate(-90 154.9 34.6)">1</text>
<text x="156.6" y="31.1" transform="rotate(-90 156.6 31.1)">1</text>
<text x="186.6" y="34.6" transform="rotate(-90 186.6 34.6)">4</text>
<text x="188.4" y="31.1" transform="rotate(-90 188.4 31.1)">4</text>
<text x="190.1" y="34.6" transform="rotate(-90 190.1 34.6)">3</text>
<text x="191.9" y="31.1" transform="rotate(-90 191.9 31.1)">3</text>
<text x="193.7" y="34.6" transform="rotate(-90 193.7 34.6)">2</text>
<text x="195.4" y="31.1" transform="rotate(-90 195.4 31.1)">2</text>
<text x="197.2" y="34.6" transform="rotate(-90 197.2 34.6)">1</text>
<text x="199" y="31.1" transform="rotate(-90 199 31.1)">1</text>
<text x="54.3" y="58.5">2</text>
<text x="81.3" y="58.5">7</text>
<text x="144.3" y="57.5" transform="rotate(-90 144.3 57.5)">4</text>
<text x="146" y="54" transform="rotate(-90 146 54)">4</text>
<text x="147.8" y="57.5" transform="rotate(-90 147.8 57.5)">3</text>
<text x="149.6" y="54" transform="rotate(-90 149.6 54)">3</text>
<text x="151.3" y="57.5" transform="rotate(-90 151.3 57.5)">2</text>
<text x="153.1" y="54" transform="rotate(-90 153.1 54)">2</text>
<text x="154.9" y="57.5" transform="rotate(-90 154.9 57.5)">1</text>
<text x="156.6" y="54" transform="rotate(-90 156.6 54)">1</text>
<text x="186.6" y="57.5" transform="rotate(-90 186.6 57.5)">4</text>
<text x="188.4" y="54" transform="rotate(-90 188.4 54)">4</text>
<text x="190.1" y="57.5" transform="rotate(-90 190.1 57.5)">3</text>
<text x="191.9" y="54" transform="rotate(-90 191.9 54)">3</text>
<text x="193.7" y="57.5" transform="rotate(-90 193.7 57.5)">2</text>
<text x="195.4" y="54" transform="rotate(-90 195.4 54)">2</text>
<text x="197.2" y="57.5" transform="rotate(-90 197.2 57.5)">1</text>
<text x="199" y="54" transform="rotate(-90 199 54)">1</text>
<text x="250" y="55">6</text>
<text x="253.5" y="56.7">S</text>
<text x="266.8" y="56.7">VBUS</text>
<text x="277.1" y="55">1</text>
<text x="277.1" y="58.5">2</text>
<text x="54.3" y="62">3</text>
<text x="57.7" y="60.3">X1</text>
<text x="57.7" y="63.8">X2</text>
<text x="71.5" y="60.3">SCLK</text>
<text x="74.6" y="63.8">I/O</text>
<text x="81.3" y="65.5">5</text>
<text x="81.3" y="62">6</text>
<text x="265.5" y="63.8">Data+</text>
<text x="266.7" y="60.3">Data-</text>
<text x="277.1" y="62">3</text>
<text x="277.1" y="65.5">4</text>
<text x="75.6" y="67.3">CE</text>
<text x="271.8" y="67.3">ID</text>
<text x="158.3" y="111.4">1</text>
<text x="161.8" y="113.2">PB5</text>
<text x="158.3" y="114.9">2</text>
<text x="158.3" y="118.5">3</text>
<text x="161.8" y="116.7">PB3</text>
<text x="174.3" y="116.7">PB2</text>
<text x="181.9" y="118.5">6</text>
<text x="181.9" y="114.9">7</text>
<text x="161.8" y="120.2">PB4</text>
<text x="174.3" y="123.8">PB0</text>
<text x="174.3" y="120.2">PB1</text>
<text x="181.9" y="122">5</text>
<text x="243.2" y="134.3">3</text>
<text x="252.2" y="134.3">4</text>
<text x="296.1" y="134.3">3</text>
<text x="305.2" y="134.3">4</text>
<text x="243.2" y="141.4">2</text>
<text x="252.2" y="141.4">1</text>
<text x="296.1" y="141.4">2</text>
<text x="305.2" y="141.4">1</text>
<text x="96.6" y="199.6">1</text>
<text x="96.6" y="203.1">2</text>
<text x="100.1" y="201.4">DIN</text>
<text x="127.1" y="201.4">DOUT</text>
<text x="137.8" y="203.1">23</text>
<text x="137.8" y="199.6">24</text>
<text x="237.7" y="199.6">1</text>
<text x="237.7" y="203.1">2</text>
<text x="241.2" y="201.4">DIN</text>
<text x="268.2" y="201.4">DOUT</text>
<text x="278.9" y="203.1">23</text>
<text x="278.9" y="199.6">24</text>
<text x="96.6" y="206.7">3</text>
<text x="100.1" y="204.9">DIG0</text>
<text x="100.1" y="208.4">DIG4</text>
<text x="124.2" y="208.4">SEG DP</text>
<text x="126.1" y="204.9">SEG D</text>
<text x="137.8" y="206.7">22</text>
<text x="237.7" y="206.7">3</text>
<text x="241.2" y="204.9">DIG0</text>
<text x="241.2" y="208.4">DIG4</text>
<text x="265.3" y="208.4">SEG DP</text>
<text x="267.2" y="204.9">SEG D</text>
<text x="278.9" y="206.7">22</text>
<text x="96.6" y="213.7">5</text>
<text x="100.1" y="215.5">DIG6</text>
<text x="126.3" y="215.5">SEG C</text>
<text x="126.5" y="211.9">SEG E</text>
<text x="137.8" y="213.7">20</text>
<text x="137.8" y="210.2">21</text>
<text x="237.7" y="213.7">5</text>
<text x="241.2" y="215.5">DIG6</text>
<text x="267.4" y="215.5">SEG C</text>
<text x="267.6" y="211.9">SEG E</text>
<text x="278.9" y="213.7">20</text>
<text x="278.9" y="210.2">21</text>
<text x="96.6" y="217.2">6</text>
<text x="96.6" y="220.8">7</text>
<text x="100.1" y="219">DIG2</text>
<text x="137.8" y="220.8">18</text>
<text x="237.7" y="217.2">6</text>
<text x="237.7" y="220.8">7</text>
<text x="241.2" y="219">DIG2</text>
<text x="278.9" y="220.8">18</text>
<text x="96.6" y="224.3">8</text>
<text x="100.1" y="222.5">DIG3</text>
<text x="100.1" y="226.1">DIG7</text>
<text x="126.1" y="226.1">SEG G</text>
<text x="128.8" y="222.5">ISET</text>
<text x="137.8" y="227.8">16</text>
<text x="137.8" y="224.3">17</text>
<text x="237.7" y="224.3">8</text>
<text x="241.2" y="222.5">DIG3</text>
<text x="241.2" y="226.1">DIG7</text>
<text x="267.2" y="226.1">SEG G</text>
<text x="269.9" y="222.5">ISET</text>
<text x="278.9" y="227.8">16</text>
<text x="278.9" y="224.3">17</text>
<text x="94.6" y="231.4">10</text>
<text x="100.1" y="233.1">DIG5</text>
<text x="126.4" y="229.6">SEG B</text>
<text x="126.7" y="233.1">SEG F</text>
<text x="137.8" y="231.4">15</text>
<text x="235.7" y="231.4">10</text>
<text x="241.2" y="233.1">DIG5</text>
<text x="267.5" y="229.6">SEG B</text>
<text x="267.8" y="233.1">SEG F</text>
<text x="278.9" y="231.4">15</text>
<text x="94.6" y="234.9">11</text>
<text x="94.6" y="238.4">12</text>
<text x="100.1" y="236.6">DIG1</text>
<text x="126.4" y="236.6">SEG A</text>
<text x="137.8" y="238.4">13</text>
<text x="137.8" y="234.9">14</text>
<text x="235.7" y="234.9">11</text>
<text x="235.7" y="238.4">12</text>
<text x="241.2" y="236.6">DIG1</text>
<text x="267.5" y="236.6">SEG A</text>
<text x="278.9" y="238.4">13</text>
<text x="278.9" y="234.9">14</text>
<text x="100.1" y="240.2">LOAD(CS#)</text>
<text x="130.1" y="240.2">CLK</text>
<text x="241.2" y="240.2">LOAD(CS#)</text>
<text x="271.2" y="240.2">CLK</text>
</g>
<g font-size="3.2" fill="#f00">
<text x="54.3" y="55">1</text>
<text x="57.7" y="56.7">VCC2</text>
<text x="71.2" y="56.7">VCC1</text>
<text x="81.3" y="55">8</text>
<text x="173.8" y="113.2">VCC</text>
<text x="181.9" y="111.4">8</text>
<text x="131.5" y="219">V+</text>
<text x="137.8" y="217.2">19</text>
<text x="272.6" y="219">V+</text>
<text x="278.9" y="217.2">19</text>
</g>
</svg>
